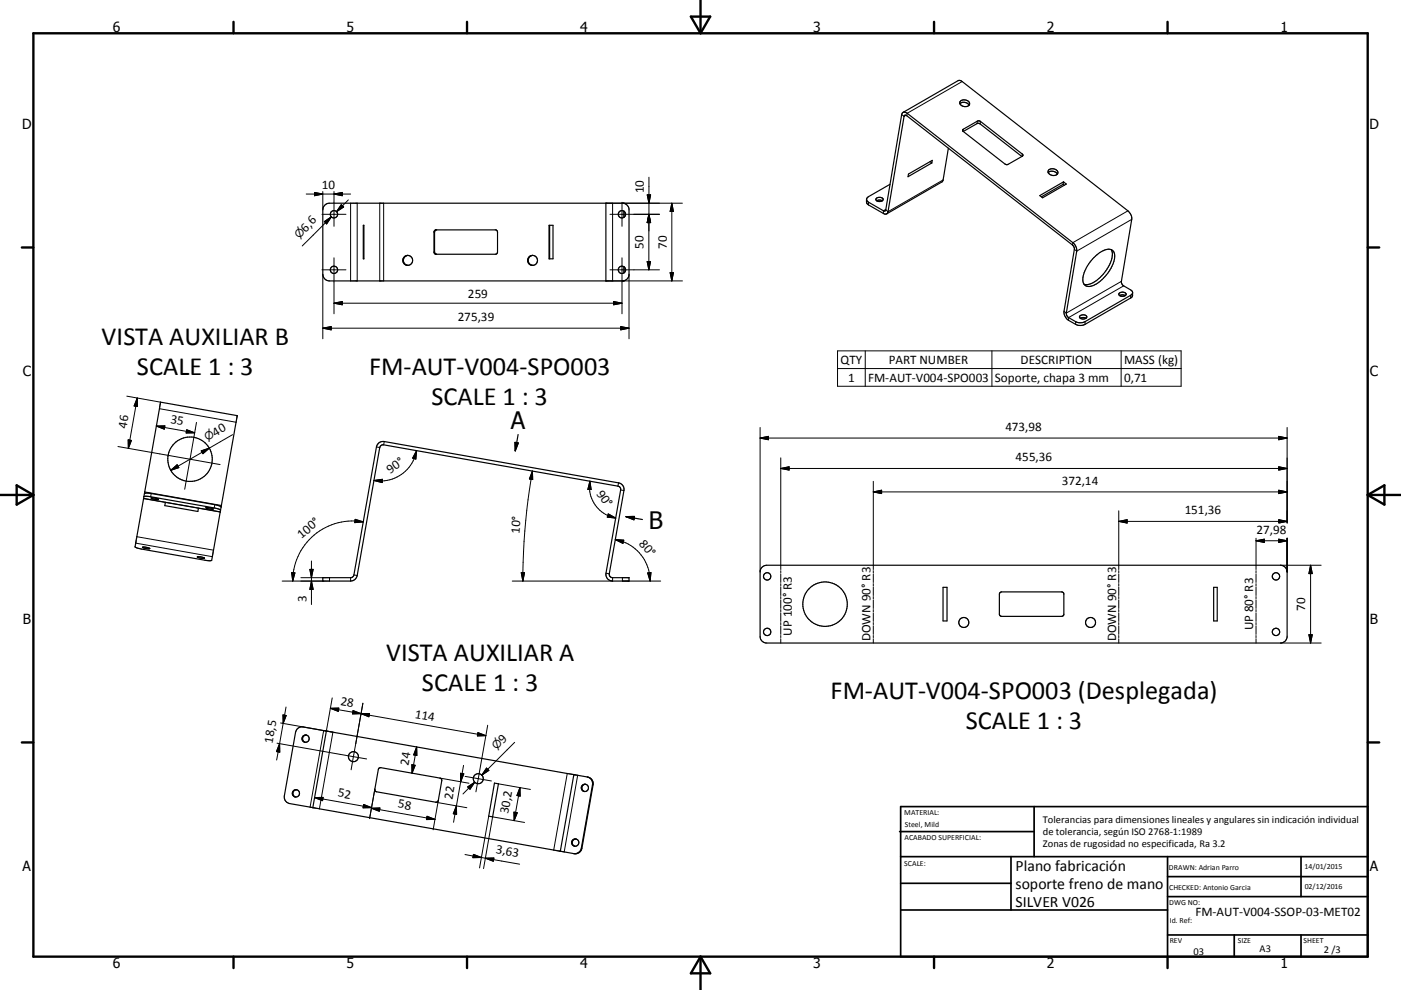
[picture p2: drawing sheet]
<svg xmlns="http://www.w3.org/2000/svg" width="420mm" height="297mm" viewBox="0 0 420 297" stroke-linecap="round" stroke-linejoin="round" font-family="sans-serif">
<g fill="none" stroke="#000" stroke-width=".36">
<path d="M270.7 33.7l16.5-9.5h.8l50.2 39.1a3.1 3.1 0 0 1 1.1 2.5l-3.1 18.8 .4 .9 2.8 1.8 .1 1.5-.5 .6-13.7 7.9a3.2 3.2 0 0 1-2.8 0l-2.1-1.2a3.1 3.1 0 0 1-1.4-2.7l3.1-18.8-.4-.9-50.1-39.1-.5 .2-4.9 28.7a.83 .83 0 0 1-.5 .7 .83 .83 0 0 1-.9-.2l-4.6-2.7-.4-.5v-1.1l.6-.7 6.4-3.7M287.8 31.1a1.83 1.83 0 0 1 2.7 .5M288 30.3a1.65 1.65 0 0 1 2.7 1 1.63 1.63 0 0 1-1.7 .6 1.63 1.63 0 0 1-1.2-1.3zM288.7 38.9l4.3-2.6h.8l12.7 9.9 .2 .5-4.5 2.6h-.7l-12.7-9.9zM288.8 39.4l4.2-2.4 .7 .1 12.7 9.8M259.8 59.9l.6 .8 4.4 2.5 .7-.1 4.8-28.7a.9 .9 0 0 1 .7-.8 .9 .9 0 0 1 1 .4l49.6 38.8a3.1 3.1 0 0 1 1.2 2.5l-3.1 18.6 .1 .8 .4 .5 2.3 1.3a3.1 3.1 0 0 0 2.8 0l13.7-7.9 .6-.7M262.7 59.6a1.27 1.27 0 0 1 2.1 .3 1.21 1.21 0 0 1-1.2 .6 1.21 1.21 0 0 1-1-.8zM272.4 52.2l7.1-4.1-.1 .8-7.2 4.1zM278.8 48.5l.6 .4M284.3 44.5l-1.5 9.5-.3 .5-16.6 9.6M311.7 58.7l7.1-4.1 .9 .6-7.1 4.1zM314.3 51.8a1.88 1.88 0 0 1 2.7 .4"/>
<path d="M314.5 51a1.66 1.66 0 0 1 2.7 1 1.62 1.62 0 0 1-1.7 .6 1.62 1.62 0 0 1-1.3-1.3zM318.7 55.3l.4 .3M318.7 55.3l-6.5 3.8M318.8 54.6l-.1 .7M108.9 67.6h.2v10h-.2zM122 76.7a1.52 1.52 0 0 0-1.1 1.4 1.52 1.52 0 0 0 1.1 1.5M122.2 76.6a1.5 1.5 0 0 1 1.5 1.5 1.5 1.5 0 0 1-1.5 1.5M122.3 76.6a1.5 1.5 0 0 0-1.5 1.5 1.5 1.5 0 0 0 1.5 1.5M130.3 69.1l.3-.1h18.1l.5 .6-.1 6.2-.6 .5-18.1-.1-.3-.6v-6zM130.8 69l-.5 .6v6l.2 .5 .4 .2M159.8 76.6a1.5 1.5 0 0 0-1.4 1.5 1.5 1.5 0 0 0 1.4 1.5M164.6 67.6h1.2v10h-1.2z"/>
<path d="M164.8 67.6v10M181.7 61v23.3M186.6 61a1.97 1.97 0 0 1 2 1.9v19.4a1.97 1.97 0 0 1-2 2M187.1 61h-88.3a2.02 2.02 0 0 0-2 1.9v19.4a2.03 2.03 0 0 0 2 2h88.3M187.1 63.4v1.8M262.8 60.3l.6-.3 1.1 .3M328 77.2a6.1 6.1 0 0 1 5-2.4 2.3 2.3 0 0 1 1.1 3.1 11.7 11.7 0 0 1-7.2 8 1.92 1.92 0 0 1-2.2-2.6 11.5 11.5 0 0 1 3.3-6.1zM333.1 74.9a5.8 5.8 0 0 1-1.2 5.8 8.4 8.4 0 0 1-6.6 4.7l-.3-.1M187.1 80v1.9M187.1 84.2v.1M323.7 94.8a1.31 1.31 0 0 1 2.1 .3 1.21 1.21 0 0 1-1.1 .6 1.21 1.21 0 0 1-1-.8zM323.9 95.5a1.65 1.65 0 0 1 1.7 0"/>
<path d="M335.5 88a1.32 1.32 0 0 1 2.1 .3 1.21 1.21 0 0 1-1.1 .6 1.21 1.21 0 0 1-1.1-.8zM335.7 88.7a1.63 1.63 0 0 1 1.7 0M48.1 120.7l-4.8 27.4M48.1 120.7h.1M48.1 120.7l23 4M71.1 124.7l-4.8 27.4M71.1 124.7h.1M113.5 132.9l1-.4h.7l70.2 12.4a1.98 1.98 0 0 1 1.7 2.3l-4.4 24.9a.97 .97 0 0 0 1 1.2h4.9v1h-4.9a2.02 2.02 0 0 1-2-2.3l4.4-25v-.4l-.4-.6-70.9-12.6-.6 .3-.3 .6-6.8 38.4a2.02 2.02 0 0 1-2 1.6h-8.3v-1h8.3l.5-.1 .4-.5 6.9-38.6zM154.4 132.7l1 .2-.9 2.4zM155.3 130.4l-.8 4.9M43.1 149.6l-2.6 14.5 1.9 .6 19 3.4 1.3 .1 .8-.1 2.5-14.5M43.1 149.5v.1"/>
<path d="M43.1 149.6l22.9 4M43.1 149l.5-.1 1.6 .1 19 3.4 1.9 .7M43.1 149v.5M43.3 148.1h2l19.4 3.4 1.6 .6M43.3 148.1l-.2 .9M45.3 149.4h1l1.2 .4h-1.1zM49.6 150.7l-.2 1 9.9 1.7 .2-.9M61.8 152.3h.9l1.2 .4h-1.1zM66 153.6h.1M66.1 153.1l-.1 .5M66.3 152.1l-.2 1M187.7 155l4.9 .9"/>
<path d="M187.7 155l2.5-.1-.1 1zM42.7 164.2h.1M42.7 164.2h1l1.2 .4M42.8 164.2l1.2 .4h.9M44.9 164.6h.1M59.2 167.1h.9l1.2 .4h-.8zM228.3 170.3l.9-.6 .7-.1h154a2.02 2.02 0 0 1 2 2v19.3a2.01 2.01 0 0 1-2 2h-154a1.97 1.97 0 0 1-2-2v-19.3zM282.7 176.2h1.2v10.1h-1.2zM299.8 177.8l.5-.2h18.2l.4 .7v6.3l-.6 .3h-18.2l-.5-.6v-6zM363.9 176.2h1v10.1h-1zM97.7 219.3l78.4 13.8M97.8 219.3l-4 23"/>
<path d="M97.9 219.3l-7-1.2a1.97 1.97 0 0 0-2.3 1.6l-3.4 19.1a1.98 1.98 0 0 0 1.6 2.3l7 1.2M89 236.9a1.1 1.1 0 0 0-1.2 .9 1.1 1.1 0 0 0 .8 1.3M91.7 220.5a1.12 1.12 0 0 0-1 .9 1.12 1.12 0 0 0 .6 1.2M91.8 220.5a1.1 1.1 0 0 1 .9 1.3 1.1 1.1 0 0 1-1.4 .9M91.9 220.5a1.1 1.1 0 0 0-1.3 .9 1.1 1.1 0 0 0 .9 1.3M113.5 230.5l.7-.2 18 3.3 .2 .6-1 6.1-.8 .4-17.9-3.2-.3-.6zM148.2 234.9l1.2 .3-1.7 9.9-1.2-.2zM172 232.4h.1M172 232.4l-4 23M175.6 235.3a1.1 1.1 0 0 0-1.1 .9 1.1 1.1 0 0 0 .7 1.3M176.1 233.1a1.96 1.96 0 0 1 1.5 2.3l-3.3 19.1a1.99 1.99 0 0 1-2.3 1.6M176.1 233.1a2.01 2.01 0 0 1 1.7 2.3l-3.3 19.1a2.03 2.03 0 0 1-2.5 1.6"/>
<path d="M93.8 242.3l74.2 13.1M168 255.4l4 .7M172.5 251.7a1.1 1.1 0 0 0-1 1.1 1.1 1.1 0 0 0 .9 1.1M172.6 251.7a1.1 1.1 0 0 1 .8 1.7 1.1 1.1 0 0 1-1.9 0 1.1 1.1 0 0 1 .8-1.7h.4"/>
<circle cx="100.1" cy="64.3" r="1.09"/>
<circle cx="159.7" cy="78.1" r="1.49"/>
<circle cx="186.5" cy="64.3" r="1.11"/>
<circle cx="100.1" cy="81" r="1.1"/>
<circle cx="186.5" cy="80.9" r="1.1"/>
<circle cx="57" cy="137.8" r="6.7"/>
<circle cx="230" cy="172.9" r="1.09"/>
<circle cx="382.5" cy="172.9" r="1.1"/>
<circle cx="230" cy="189.6" r="1.1"/>
<circle cx="247.4" cy="181.3" r="6.7"/>
<circle cx="289" cy="186.7" r="1.5"/>
<circle cx="327" cy="186.7" r="1.5"/>
<circle cx="382.6" cy="189.6" r="1.1"/>
<circle cx="88.7" cy="238" r="1.09"/>
<circle cx="106" cy="227" r="1.5"/>
<circle cx="143.4" cy="233.6" r="1.5"/>
<circle cx="175.3" cy="236.4" r="1.1"/>
</g>
<g fill="none" stroke="#000" stroke-width=".3">
<path d="M270.3 34.4l.7 .5 .6-.3M288.5 24.5l-16.5 9.5-.1 .7M288.8 38.8l-.1 .5M293 36.3l-.1 .8M294 36.4l-.2 .8M91.8 58.2h13.3M94.3 57.7l2.5 .5-2.5 .5zM96.8 57.5v5.4M100.1 58.2l2.5-.5v1zM100.1 57.5v10.4M104.4 60l-3.5 3.5M194 58.5h1.1l-.5 2.5z"/>
<path d="M194.6 53.2v16.1M282.8 54l-16.6 9.5-.6-.5M306.5 46.2l-.1 .7M96.5 64.3h7.2M97.2 66.5l2.1-1.4-1.4 2.1zM99.3 65.1l-1.7 1.7M99.3 65.1l-8.7 8.7M100.1 77.3v16.8M102.3 61.4l.7 .7-2.1 1.4zM105.1 61v23.3M107.1 61v23.3M113.9 61v23.3"/>
<path d="M115 61v23.3M130.1 75.6h.2M130.1 69.6h.2M181.7 61h4.7M182.9 64.3h14.8M183.7 61v23.3M186.5 60.7v7.2M186.5 77.3v16.8M186.6 61h18M187.1 61h.1M187.1 63.4v1.8M194 78.5h1l-.5 2.5z"/>
<path d="M194.5 64.3v16.7M194.5 64.3l.5 2.5M194.5 64.3l-.5 2.5M194.6 64.3l.5 2.5h-1.1zM201.4 61v23.3M201.4 61l.5 2.5h-1zM260.4 60.7v.8M265.6 62.8l-.8 .4v.8M338.2 63.3l-16.6 9.5-.1 .7M339.3 65.8l-16.5 9.5-.7-.5M96.5 81h7.2M96.8 98.5h91.8"/>
<path d="M96.8 98.5l2.5-.5v1zM96.8 82.3v19.3M100.1 91h86.4M100.1 91l2.5-.5v.9zM181.7 84.3h4.7M182.9 81h14.8M184 90.5l2.5 .5-2.5 .4zM186.1 98l2.5 .5-2.5 .5zM186.6 84.3h18M187.1 80v1.9M187.1 84.2v.1M188.6 82.3v19.3"/>
<path d="M200.9 81.8h1l-.5 2.5zM322.5 96.5v.8M325.3 96.5v.8M336.2 84.4l-16.5 9.5-.7-.5M336.9 85.8l-16.5 9.5v.8M339 88.6v.8M38 118.9l10.1 1.8M41.1 119.4l-2.6 15.1M41.1 119.4l.1 2.6-1-.2zM251.1 105.3h103v10.6h-103zM251.1 110.6h103M259.4 105.3v10.6"/>
<path d="M297.4 105.3v10.6M336.1 105.3v10.6M35.4 134l30.6 5.4M38.4 132l1 .1-.9 2.4zM46.9 127.8l11.5 2.1M46.9 127.8h2.5l-.1 1zM47.8 122.6l23 4.1M56 128.9l2.4 1h-2.6zM58.9 126.7l-3.5 20.1M60.3 135.3l2.4-.8-1.9 1.6zM62.7 134.5l-11.5 6.6M69.7 130.4l-7 4.1"/>
<path d="M112.9 134.1l1 .2M115.2 132.5l-.2 1M124.9 135.2a11.1 11.1 0 0 1-3.4 6.2 11 11 0 0 1-6.9 2.9l-2.5-.1M124.9 135.2l-.2 2.5-1-.3zM227.9 131.4h158M227.9 131.4l2.5-.5v1zM227.9 128.2v43.4M234.1 137.4v33.5M383.4 130.9l2.5 .5-2.5 .5zM385.9 128.2v28.7M43.1 149.5l22.9 4.1M43.4 147.6l23 4"/>
<path d="M45.3 148.1l-.1 .9M51.2 141.1l1.9-1.7 .5 .9zM64.4 151.4l-.2 1M106.5 155.8l2.4 .8-2.5 .2zM108.9 156.6a18 18 0 0 0-21.1 17.7M112.1 144.2l2.5-.4v1zM159.6 141.3a192 192 0 0 0-2.8 33M159.6 141.3l.1 2.6-1-.2zM176.9 144.4a9.5 9.5 0 0 0 .8 5.9 9.7 9.7 0 0 0 4.5 4.4l2.4 .7M176.9 144.4l.3 2.5-1-.1zM182.4 154.2l2.2 1.2-2.5-.2zM185.4 144.9l-.1 1"/>
<path d="M186.1 147l1 .2M234.1 140.5h151.8M234.1 140.5l2.5-.5v1zM261.8 144.4v26.5M261.8 147.6h124.1M261.8 147.6l2.5-.5v1zM335.4 153.2v17.7M335.4 156.4h50.5M335.4 156.4l2.5-.5v1zM383.4 140l2.5 .5-2.5 .5zM383.4 147.1l2.5 .5-2.5 .5zM385.9 156.4l-2.5-.5v1"/>
<path d="M385.9 156.4l-2.3 .5M40.7 162.9l23 4.1M41 161l23 4.1M84.6 174.3h12.2M87.4 171.8l1 .1-.6 2.4zM90.2 173.3h6.6M92.9 170.8h1l-.5 2.5zM93.4 168.3v13.1M93.4 174.3l.5 2.5h-1zM98.8 173.3v1M105.1 173.3v1M106.1 172.5l1 .2"/>
<path d="M156.3 171.8h1l-.5 2.5zM181.7 172l1 .1M183.7 173.3v1h-30.1M184.5 161.9a12.5 12.5 0 0 1 8.2 5.3l1.2 2.2a11.9 11.9 0 0 1 1 4.9M184.5 161.9l2.5 .2-.2 .9zM186.6 173.3v1h11.5M194.2 171.9l1-.1-.3 2.5zM234.1 171.2v.7M234.1 172.2v2.6M234.1 175.1v.7M234.1 176.1v2.6M234.1 179v.6"/>
<path d="M234.1 180v2.6M261.8 171.2v.7M261.8 172.2v2.6M261.8 175.1v.7M261.8 176.1v2.6M261.8 179v.6M261.8 180v2.6M335.4 171.2v.7M335.4 172.2v2.6M335.4 175.1v.7M335.4 176.1v2.6M335.4 179v.6"/>
<path d="M335.4 180v2.6M376.6 161.5v9.4M376.6 171.2v.7M376.6 172.2v2.6M376.6 175.1v.7M376.6 176.1v2.6M376.6 179v.6M376.6 180v2.6M376.6 162.2h9.3M376.6 162.2l2.5-.4v.9zM383.4 161.8l2.5 .4-2.5 .5zM383.9 169.6h12.2"/>
<path d="M385.9 161.5v10.1M392.9 169.6v23.3M392.9 169.6l.5 2.5h-1zM234.1 182.9v.6M234.1 183.9v2.5M234.1 186.8v.6M234.1 187.7v2.6M234.1 190.7v.6M234.1 191.6v1.3M261.8 182.9v.6M261.8 183.9v2.5M261.8 186.8v.6"/>
<path d="M261.8 187.7v2.6M261.8 190.7v.6M261.8 191.6v1.3M335.4 182.9v.6M335.4 183.9v2.5M335.4 186.8v.6M335.4 187.7v2.6M335.4 190.7v.6M335.4 191.6v1.3M376.6 182.9v.6M376.6 183.9v2.5M376.6 186.8v.6"/>
<path d="M376.6 187.7v2.6M376.6 190.7v.6M376.6 191.6v1.3M383.9 192.9h12.2M392.4 190.4h1l-.5 2.5zM84.1 216.9l15.7 2.8-4 23M84.8 214.5l1 .2-.9 2.3zM85.8 212.1l-2.9 15.9M97 219.2l-4 22.9M99 212.5l9.2 1.6M99 212.5l2.6-.1-.2 1zM99.6 209.4l-1.8 9.9"/>
<path d="M105.8 213.2l2.4 .9-2.5 .1zM108.2 214.1l37.5 6.6M108.2 214.1h2.6l-.2 .9zM108.8 211l-3.5 19.9M143.3 219.8l2.4 .9-2.6 .1zM146.2 217.6l-3.5 19.9M83.1 223l26.8 4.7M83.8 223.1l.1 2.6-1-.2zM94.3 239.3l17.1 3M94.3 239.3l2.6-.1-.2 1zM112.4 236.8l-1.6 8.8M123.5 229.4l1 .2-1 2.4z"/>
<path d="M124.9 224.1l-1.4 7.9M124.9 224.1l.1 2.6-1-.2zM131.9 233.4l8.7 1.6M138.1 232l.9 .2-.9 2.4zM139 229.6l-3 17.1M139.5 232.9l7.8 1.4M140.2 236.1l2.1-1.4-1.4 2.1zM142.3 234.7l-3.5 3.5M145.9 230.4l.7 .7-2.1 1.4zM149.4 235.2l9.6 1.6M154.3 222.7l-9.8 9.8M155.9 236.3l-1.8 9.9"/>
<path d="M155.9 236.3v2.5l-.9-.1zM170.1 232.1l-4.1 22.9M173.2 232.6l-4 23M177.6 235.4h.2M109 241.4l2.4 .9-2.6 .1zM111.4 242.5l19 3.3M111.4 242.5l2.5-.1-.2 1zM128 244.9l2.4 .9-2.6 .1zM130.6 240.7l9.4 1.6M131.4 240.1l-1.5 8.9M136.8 241.8l.1 2.5-1-.2zM139.4 256.4l4.9 .9"/>
<path d="M141.9 256.3l2.4 1h-2.5zM144.3 257.3l1.2 .2M145.5 257.5l10.3 1.8M145.5 257.5l2.6-.1-.2 1zM146.5 244.9l-2.7 15.5M154.1 243.6l1 .2-1 2.4zM157.3 246.7l-9.6-1.6-2.7 15.5M174.3 254.5h.2"/>
</g>
<circle cx="172" cy="232.4" r=".18" fill="#000"/>
<g fill="none" stroke="#000" stroke-width=".71">
<path d="M10 10h400v277h-400zM70 6.6v3.4M140 6.6v3.4M207.1 5h5.8l-2.9 5zM210 0v10M280 6.6v3.4M350 6.6v3.4M6.6 74.2h3.4M410 74.2h3.5M0 148.5h10M5 145.6l5 2.9-5 2.9zM410 148.5h10.1"/>
<path d="M410 148.5l5.1-2.9v5.8zM6.6 222.7h3.4M410 222.7h3.5M70 287v3.4M140 287v3.4M210 287v10M210 287l2.9 5h-5.8zM280 287v3.4M350 287v3.4"/>
</g>
<g fill="none" stroke="#000" stroke-width=".51">
<path d="M269.7 249.5h40.3M270 242h140v45h-140zM270 257h140M303.1 257v16M310 242v15M350 257v30M390.1 257v12M270 265h33.1M270 273h80M350 269h60M350 263h60M350 280.5h60"/>
<path d="M370 280.5v6.5M390.1 280.5v6.5"/>
</g>
<path d="M154.4 132.7l1 .2-.9 2.4zM187.7 155l2.5-.1-.1 1z" fill="#000" stroke="#000" stroke-width=".36"/>
<g fill="#000" stroke="#000" stroke-width=".3">
<path d="M94.3 57.7l2.5 .5-2.5 .5zM100.1 58.2l2.5-.5v1zM194 58.5h1.1l-.5 2.5zM97.2 66.5l2.1-1.4-1.4 2.1zM102.3 61.4l.7 .7-2.1 1.4zM194 78.5h1l-.5 2.5zM194.5 64.3l.5 2.5h-1zM194.6 64.3l.5 2.5h-1.1zM201.4 61l.5 2.5h-1zM96.8 98.5l2.5-.5v1zM100.1 91l2.5-.5v.9zM184 90.5l2.5 .5-2.5 .4z"/>
<path d="M186.1 98l2.5 .5-2.5 .5zM200.9 81.8h1l-.5 2.5zM38.4 132l1 .1-.9 2.4zM41.1 119.4l.1 2.6-1-.2zM46.9 127.8h2.5l-.1 1zM51.2 141.1l1.9-1.7 .5 .9zM56 128.9l2.4 1h-2.6zM60.3 135.3l2.4-.8-1.9 1.6zM124.9 135.2l-.2 2.5-1-.3zM227.9 131.4l2.5-.5v1zM383.4 130.9l2.5 .5-2.5 .5zM106.5 155.8l2.4 .8-2.5 .2z"/>
<path d="M112.1 144.2l2.5-.4v1zM159.6 141.3l.1 2.6-1-.2zM176.9 144.4l.3 2.5-1-.1zM182.4 154.2l2.2 1.2-2.5-.2zM234.1 140.5l2.5-.5v1zM261.8 147.6l2.5-.5v1zM335.4 156.4l2.5-.5v1zM383.4 155.9l2.5 .5-2.5 .5zM383.4 147.1l2.5 .5-2.5 .5zM383.4 140l2.5 .5-2.5 .5zM87.4 171.8l1 .1-.6 2.4zM92.9 170.8h1l-.5 2.5z"/>
<path d="M93.4 174.3l.5 2.5h-1zM156.3 171.8h1l-.5 2.5zM184.5 161.9l2.5 .2-.2 .9zM194.2 171.9l1-.1-.3 2.5zM376.6 162.2l2.5-.4v.9zM383.4 161.8l2.5 .4-2.5 .5zM392.9 169.6l.5 2.5h-1zM392.4 190.4h1l-.5 2.5zM84.8 214.5l1 .2-.9 2.3zM99 212.5l2.6-.1-.2 1zM105.8 213.2l2.4 .9-2.5 .1zM108.2 214.1h2.6l-.2 .9z"/>
<path d="M83.8 223.1l.1 2.6-1-.2zM94.3 239.3l2.6-.1-.2 1zM123.5 229.4l1 .2-1 2.4zM124.9 224.1l.1 2.6-1-.2zM138.1 232l.9 .2-.9 2.4zM140.2 236.1l2.1-1.4-1.4 2.1zM143.3 219.8l2.4 .9-2.6 .1zM145.9 230.4l.7 .7-2.1 1.4zM155.9 236.3v2.5l-.9-.1zM109 241.4l2.4 .9-2.6 .1zM111.4 242.5l2.5-.1-.2 1zM128 244.9l2.4 .9-2.6 .1z"/>
<path d="M136.8 241.8l.1 2.5-1-.2zM141.9 256.3l2.4 1h-2.5zM145.5 257.5l2.6-.1-.2 1zM154.1 243.6l1 .2-1 2.4z"/>
</g>
<g font-size="7.9">
<text x="30.5" y="103.4">VISTA AUXILIAR B</text>
<text x="41.1" y="112.4">SCALE 1 : 3</text>
<text x="110.7" y="112.4">FM-AUT-V004-SPO003</text>
<text x="129.4" y="121.4">SCALE 1 : 3</text>
<text x="115.8" y="198.3">VISTA AUXILIAR A</text>
<text x="126.5" y="207.3">SCALE 1 : 3</text>
<text x="249" y="209.7">FM-AUT-V004-SPO003 (Desplegada)</text>
<text x="289.6" y="218.7">SCALE 1 : 3</text>
</g>
<g font-size="7.2">
<text x="153.2" y="128.7">A</text>
<text x="194.6" y="158.7">B</text>
</g>
<g font-size="4.7">
<text x="304.5" y="261.2">Plano fabricación</text>
<text x="304.5" y="266.6">soporte freno de mano</text>
<text x="304.5" y="272">SILVER V026</text>
</g>
<g font-size="4.2">
<text x="33.9" y="9.6">6</text>
<text x="103.9" y="9.6">5</text>
<text x="173.9" y="9.6">4</text>
<text x="243.8" y="9.6">3</text>
<text x="313.9" y="9.6">2</text>
<text x="383.9" y="9.6">1</text>
<text x="6.7" y="38.7">D</text>
<text x="410.5" y="38.7">D</text>
<text x="6.9" y="112.9">C</text>
<text x="410.7" y="112.9">C</text>
<text x="6.9" y="187.1">B</text>
<text x="410.7" y="187.1">B</text>
<text x="6.8" y="261.4">A</text>
<text x="410.7" y="261.4">A</text>
<text x="33.9" y="290.4">6</text>
<text x="103.9" y="290.4">5</text>
<text x="173.9" y="290.4">4</text>
<text x="243.8" y="290.4">3</text>
<text x="313.9" y="290.4">2</text>
<text x="383.9" y="290.4">1</text>
</g>
<g font-size="3.9">
<text x="96.5" y="56.6">10</text>
<text x="193" y="57.9" transform="rotate(-90 193 57.9)">10</text>
<text x="91.6" y="69.8" transform="rotate(-45 91.6 69.8)">6,6</text>
<text x="193" y="74.6" transform="rotate(-90 193 74.6)">50</text>
<text x="199.9" y="74.6" transform="rotate(-90 199.9 74.6)">70</text>
<text x="140.3" y="89.4">259</text>
<text x="137.2" y="96.4">275,39</text>
<text x="252" y="109.2">QTY</text>
<text x="266.4" y="109.1">PART NUMBER</text>
<text x="306" y="109.2">DESCRIPTION</text>
<text x="337.1" y="109.3">MASS (kg)</text>
<text x="254.3" y="114.5">1</text>
<text x="260.3" y="114.5">FM-AUT-V004-SPO003</text>
<text x="298.3" y="114.6">Soporte, chapa 3 mm</text>
<text x="337.1" y="114.5">0,71</text>
<text x="37.9" y="128.7" transform="rotate(-80 37.9 128.7)">46</text>
<text x="51" y="127" transform="rotate(10 51 127)">35</text>
<text x="64.5" y="131" transform="rotate(-30 64.5 131)">40</text>
<text x="301.4" y="129.4">473,98</text>
<text x="117" y="142.2" transform="rotate(-35 117 142.2)">90°</text>
<text x="304.5" y="138.4">455,36</text>
<text x="178.7" y="148.1" transform="rotate(55 178.7 148.1)">90°</text>
<text x="318.3" y="145.5">372,14</text>
<text x="355.2" y="154.3">151,36</text>
<text x="90.4" y="161.6" transform="rotate(-40 90.4 161.6)">100°</text>
<text x="155.7" y="160.3" transform="rotate(-85 155.7 160.3)">10°</text>
<text x="376.7" y="160.2">27,98</text>
<text x="191.4" y="163.2" transform="rotate(50 191.4 163.2)">80°</text>
<text x="91.9" y="180.6" transform="rotate(-90 91.9 180.6)">3</text>
<text x="391.3" y="183.2" transform="rotate(-90 391.3 183.2)">70</text>
<text x="237.4" y="190.7" transform="rotate(-90 237.4 190.7)">UP 100° R3</text>
<text x="375.8" y="189.1" transform="rotate(-90 375.8 189.1)">UP 80° R3</text>
<text x="261" y="192.4" transform="rotate(-90 261 192.4)">DOWN 90° R3</text>
<text x="334.6" y="192.4" transform="rotate(-90 334.6 192.4)">DOWN 90° R3</text>
<text x="101.9" y="211.4" transform="rotate(10 101.9 211.4)">28</text>
<text x="124.3" y="215.4" transform="rotate(10 124.3 215.4)">114</text>
<text x="81.7" y="223.1" transform="rotate(-80 81.7 223.1)">18,5</text>
<text x="150.9" y="223.1" transform="rotate(-45 150.9 223.1)">9</text>
<text x="122.4" y="229.7" transform="rotate(-80 122.4 229.7)">24</text>
<text x="101.2" y="238.9" transform="rotate(10 101.2 238.9)">52</text>
<text x="135.6" y="239.9" transform="rotate(-80 135.6 239.9)">22</text>
<text x="119.2" y="242.2" transform="rotate(10 119.2 242.2)">58</text>
<text x="152.4" y="244.3" transform="rotate(-80 152.4 244.3)">30,2</text>
<text x="148.6" y="255.9" transform="rotate(10 148.6 255.9)">3,63</text>
<text x="358.4" y="274.9">FM-AUT-V004-SSOP-03-MET02</text>
</g>
<g font-size="3.3">
<text x="89.7" y="71.7" transform="rotate(-45 89.7 71.7)">⌀</text>
<text x="62.1" y="132.3" transform="rotate(-30 62.1 132.3)">⌀</text>
<text x="148.8" y="225.1" transform="rotate(-45 148.8 225.1)">⌀</text>
</g>
<g font-size="3.1">
<text x="312.7" y="246.8">Tolerancias para dimensiones lineales y angulares sin indicación individual</text>
<text x="312.7" y="250.4">de tolerancia, según ISO 2768-1:1989</text>
<text x="312.7" y="254">Zonas de rugosidad no especificada, Ra 3.2</text>
<text x="357.8" y="286.5">03</text>
<text x="377.6" y="285.6">A3</text>
<text x="396.9" y="285.9">2 /3</text>
</g>
<g font-size="2.4">
<text x="271.1" y="244.4">MATERIAL:</text>
<text x="271.2" y="252">ACABADO SUPERFICIAL:</text>
<text x="271.3" y="248">Steel, Mild</text>
<text x="271.1" y="259.7">SCALE:</text>
<text x="350.4" y="260.9">DRAWN: Adrian Parro</text>
<text x="391.1" y="260.6">14/01/2015</text>
<text x="350.5" y="267">CHECKED: Antonio Garcia</text>
<text x="391.2" y="266.7">02/12/2016</text>
<text x="350.5" y="271.4">DWG NO:</text>
<text x="350.7" y="276.9">Id. Ref:</text>
<text x="350.7" y="282.8">REV</text>
<text x="371.1" y="282.9">SIZE</text>
<text x="390.8" y="283">SHEET</text>
</g>
</svg>
